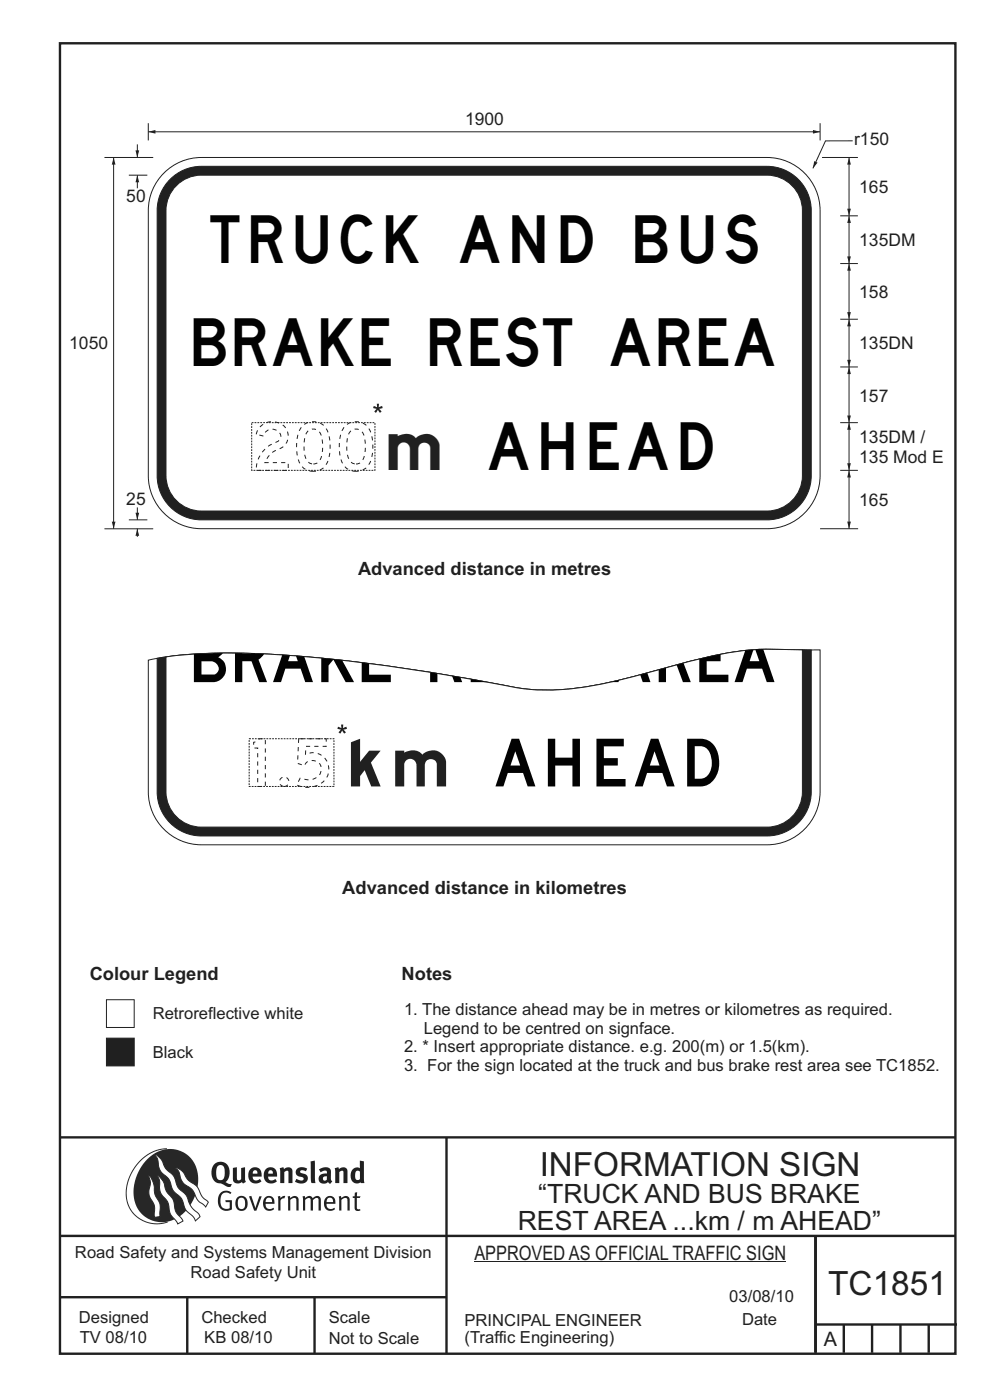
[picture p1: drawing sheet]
<svg xmlns="http://www.w3.org/2000/svg" width="210mm" height="297mm" viewBox="0 0 210 297" stroke-linecap="round" stroke-linejoin="round" font-family="sans-serif">
<g fill="none" stroke="#231f20" stroke-width=".51">
<path d="M12.7 9.2h190v278h-190zM12.7 241.3h190M94.7 241.4v45.8M12.7 275.2h82M12.7 262.2h190.1M39.7 275.2v12M66.7 275.2v12M173 262.1v24.9M173 281h30M179 281v6M185 281v6M191 281v6"/>
<path d="M197 281v6"/>
</g>
<path d="M100.6 267.7h66.2" fill="none" stroke="#231f20" stroke-width=".21"/>
<path d="M35.4 243.7a9.5 9.5 0 0 0-8.6 10.4 6.5 6.5 0 0 0 8.8 5.1" fill="none" stroke="#2a2723" stroke-width=".21"/>
<path d="M31.3 245.9a6.1 6.1 0 0 1 7.3-1.6 6.1 6.1 0 0 1 3.4 6.6 8.8 8.8 0 0 1-7.2 8.4 6.1 6.1 0 0 1-6.4-7.5 10.5 10.5 0 0 1 2.9-5.9z" fill-rule="evenodd" fill="#2a2723"/>
<g fill="#fff" stroke="#2a2723" stroke-width=".21">
<path d="M31.6 249.3l.3 .3 .6 1.2 .4 2.6 1 2 .1 2.7-1.2 .1-.1-2.4-.9-1.8-.2-.7 .3-2.4z" fill-rule="evenodd"/>
<path d="M37.2 247.7l.5 .1 .9 .6 1.3 1.9 1.9 1.5 1.1 2.1 1.3 1.2-.6 1-1.6-1.5-1.2-2.2-2-1.5-.5-.9-.4-1.5z" fill-rule="evenodd"/>
<path d="M32.8 244.9l.4 .1 .9 .8 1 2.1 1.7 1.5 1 2.5 1.6 1.6 1.2 2.5 1.6 1.6 .2 .5-.9 .9-.5-.9-1.6-1.5-1-2.4-1.7-1.7-.9-2.4-1.8-1.7-.3-.9-.3-1.6z" fill-rule="evenodd"/>
<path d="M33.4 249.4l.5 .3 .7 .9 .7 2.1 1.5 1.9 .5 2.5 1.5 1.8v.1l-1.1 .6-1.6-2.1-.6-2.5-1.4-1.9-.3-1v-1.6z" fill-rule="evenodd"/>
</g>
<g fill="#231f20">
<path d="M46.8 253.1l.5-.4 .7-.1 .6 .1 .5 .3-.2 .3-.9-.3-.8 .2-.3 .7-.1 1.1 .1 .6 .3 .5 .5 .3h.6l.4-.1v-1.3h-.8l-.1-.4h1.4v2l-.7 .2-.8 .1-.6-.3-.5-.4-.3-.8-.1-1 .2-.7z" fill-rule="evenodd"/>
<path d="M50.7 254.3l.7-.2 .5 .5 .1 1.2-.2 .4-.3 .2h-.5l-.4-.3-.2-1.1zM50.4 254l-.5 1.1 .3 1.2 .7 .5 1-.1 .4-.4 .2-.5v-.8l-.2-.7-.3-.4-.5-.2h-.6z" fill-rule="evenodd"/>
<path d="M52.8 253.8l.5-.1 .9 2.6 .8-2.5h.5l-1.1 3h-.5z" fill-rule="evenodd"/>
<path d="M56.6 254.2l.4-.1 .4 .1 .2 .3 .1 .5h-1.4zM56.2 254l-.4 1v.7l.3 .6 .4 .4 .5 .2 1.1-.3 .1-.1-.2-.3-.6 .3-.7-.2-.3-.2-.1-.6v-.1h1.9l-.2-1.2-.8-.5-.5 .1z" fill-rule="evenodd"/>
<path d="M58.9 253.8l.5-.1 .1 .5 .4-.4 .6-.1-.2 .5-.4 .1-.4 .3v2.2h-.5z" fill-rule="evenodd"/>
<path d="M61 253.8l.5-.1a.24 .24 0 0 0 .1 .4 .24 .24 0 0 0 .3-.2l.8-.2 .6 .5v2.6h-.4l-.1-2.3-.1-.3-.3-.1-.8 .5v2.2h-.5z" fill-rule="evenodd"/>
<path d="M64.2 253.8l.4-.1a.23 .23 0 0 0 .2 .4 .23 .23 0 0 0 .3-.2l.5-.2 .6 .2a.23 .23 0 0 0 .2 .2 .23 .23 0 0 0 .2-.1l.8-.3 .6 .4 .1 2.7h-.5v-2.3l-.1-.3-.3-.1-.8 .5v2.2h-.5v-2.3l-.1-.3-.3-.1-.8 .4v2.3h-.4z" fill-rule="evenodd"/>
<path d="M69.5 254.2l.5-.1 .4 .1 .3 .8h-1.4zM69.2 254l-.5 1 .1 .7 .2 .6 .4 .4 .4 .2 1.1-.3 .2-.1-.2-.3-.6 .3-.7-.2-.3-.4v-.5h1.9l-.2-1.2-.4-.3-.5-.2-.5 .1z" fill-rule="evenodd"/>
<path d="M71.8 253.8l.5-.1a.24 .24 0 0 0 .1 .4 .24 .24 0 0 0 .4-.2l.7-.2 .6 .5 .1 2.6h-.5v-2.3l-.1-.3-.3-.1-.9 .5v2.2h-.4z" fill-rule="evenodd"/>
<path d="M75.3 253l.5-.1-.1 .9h.8l-.2 .3h-.6v2.2l.2 .2h.5v.3l-.2 .1-.6-.1-.4-.3v-2.4h-.4v-.3h.4z" fill-rule="evenodd"/>
<path d="M46.2 247.4l.4-.2h.4l.6 .6v1.8l-.2 .5-.3 .2h-.8l-.3-.6-.1-1.5zM45.5 246.9l-.4 .7-.2 .8v1l.3 .9 .7 .6 1 .2 1.6 .7 .4-.1 .3-.5h-.6l-.8-.4 .7-1 .2-1.5a1.91 1.91 0 0 0-1.1-1.7 1.91 1.91 0 0 0-2.1 .3z" fill-rule="evenodd"/>
<path d="M49.4 247.8l.8-.2 .1 2.5 .1 .2 .3 .1 .5-.3v-2.3l.8-.2v2.6l.2 .5-.7 .3a.39 .39 0 0 0-.7 0h-.8l-.5-.4z" fill-rule="evenodd"/>
<path d="M53.8 248.4l.3-.1h.3l.2 .7h-1zM53.1 248l-.3 .5-.1 .8v.7l.4 .6 .5 .4 .6 .1 .7-.1 .6-.4-.4-.5-.4 .3h-.5l-.4-.2-.2-.3v-.3h1.9l-.1-1-.3-.6-1-.4-.5 .1z" fill-rule="evenodd"/>
<path d="M57.1 248.4l.2-.1h.4l.2 .7h-1zM56.4 248l-.3 .6-.2 .8 .2 .7 .3 .5 .5 .4 .6 .1 .6-.1 .6-.4-.3-.5-.6 .3h-.5l-.4-.6v-.2h1.9l-.1-1-.3-.6-.5-.3-.5-.1-.5 .1z" fill-rule="evenodd"/>
<path d="M59.3 247.8l.8-.2 .1 .4 1-.4 .7 .3 .1 .5v2.6h-.8v-2.3l-.3-.3-.6 .3v2.3h-.9z" fill-rule="evenodd"/>
<path d="M63 248l.9-.4 1.3 .3-.3 .6-.9-.2-.3 .2 .1 .3 1 .3 .4 .4v.8l-.4 .6-1.1 .2-1.1-.4 .3-.6 1 .3h.3l.2-.3-.1-.3-1-.3-.4-.3-.2-.6z" fill-rule="evenodd"/>
<path d="M68.6 249.7l.7-.2v.7l-.3 .3-.3-.1-.2-.3zM67.7 248.1l.3 .6 .8-.4 .5 .2a.35 .35 0 0 1 0 .5 .35 .35 0 0 1-.5 0l-1 .4-.2 .9 .2 .4 .3 .3h1.1a.49 .49 0 0 1 .8 .2l.5-.6-.3-.4v-1.7l-.2-.5-.4-.3-.6-.1z" fill-rule="evenodd"/>
<path d="M71 247.8l.8-.2 .1 .4 1-.4 .6 .3 .2 .5v2.6h-.8v-2.3l-.3-.3-.6 .3v2.3h-.9z" fill-rule="evenodd"/>
<path d="M75.6 248.5l.3-.1 .4 .2v1.5l-.3 .2-.4-.1-.2-.3v-.9zM76.3 246.2v1.3a.19 .19 0 0 1 0 .3 .19 .19 0 0 1-.3-.1l-.8 .1-.6 .5-.2 .9 .1 1 .3 .5 .6 .3h.6l.5-.2v.2h.8l-.1-4.6z" fill-rule="evenodd"/>
<path d="M65.9 246.4l.9-.2 .1 4.8h-.8l-.1-.3z" fill-rule="evenodd"/>
</g>
<path d="M22.6 212.1h5.9v5.9h-5.9z" fill-rule="evenodd" fill="#fff" stroke="#231f20" stroke-width=".21"/>
<path d="M22.6 220.2h5.9v5.9h-5.9z" fill-rule="evenodd" fill="#231f20" stroke="#231f20" stroke-width=".21"/>
<path d="M180.1 33.4v12.4" fill="none" stroke="#231f20" stroke-width=".21"/>
<g fill="#231f20">
<path d="M179.7 44.3h.8l-.4 1.5z"/>
<path d="M180.1 33.4l.4 1.5h-.8z"/>
</g>
<path d="M180.9 29.9h-5.8l-2.7 5.8" fill="none" stroke="#231f20" stroke-width=".21"/>
<path d="M172.7 34.2l.7 .3-1 1.2z" fill="#231f20"/>
<path d="M178.2 99.8h3.8M180.1 89.7v10.1" fill="none" stroke="#231f20" stroke-width=".21"/>
<g fill="#231f20">
<path d="M179.7 98.3h.8l-.4 1.5z"/>
<path d="M180.1 89.7l.4 1.5h-.8z"/>
</g>
<path d="M31.5 28h142.5M174.4 33.4h7.6M178.2 67.7h3.8" fill="none" stroke="#231f20" stroke-width=".21"/>
<g fill="#231f20">
<path d="M172.4 27.6l1.6 .4-1.6 .4z"/>
<path d="M31.5 28l1.5-.4v.8z"/>
</g>
<path d="M174 26.1v3.7M180.1 99.8v12.4" fill="none" stroke="#231f20" stroke-width=".21"/>
<g fill="#231f20">
<path d="M179.7 110.7h.8l-.4 1.5z"/>
<path d="M180.1 99.8l.4 1.5h-.8z"/>
</g>
<path d="M22.2 33.4h10.3M178.2 77.8h3.8M180.1 67.7v10.1M178.2 89.7h3.8" fill="none" stroke="#231f20" stroke-width=".21"/>
<g fill="#231f20">
<path d="M180.1 67.7l.4 1.5h-.8z"/>
<path d="M179.7 76.3h.8l-.4 1.5z"/>
</g>
<path d="M180.1 77.8v11.9" fill="none" stroke="#231f20" stroke-width=".21"/>
<g fill="#231f20">
<path d="M179.7 88.2h.8l-.4 1.5z"/>
<path d="M180.1 77.8l.4 1.6h-.8z"/>
</g>
<path d="M34.8 36.7a11.2 11.2 0 0 1 7.9-3.3h120a11.3 11.3 0 0 1 11.3 11.3v56.2a11.3 11.3 0 0 1-11.3 11.3h-120a11.3 11.3 0 0 1-11.2-11.3v-56.2a11.2 11.2 0 0 1 3.3-8z" fill-rule="evenodd" fill="#fff" stroke="#231f20" stroke-width=".21"/>
<path d="M35.7 38.4a9.4 9.4 0 0 1 7-3.1h120a9.4 9.4 0 0 1 9.4 9.4v56.2a9.4 9.4 0 0 1-9.4 9.4h-120a9.4 9.4 0 0 1-9.4-9.4v-56.2a9.3 9.3 0 0 1 2.4-6.3z" fill-rule="evenodd" fill="#231f20" stroke="#231f20" stroke-width=".21"/>
<path d="M37.1 39.7a7.5 7.5 0 0 1 5.6-2.5h120a7.5 7.5 0 0 1 7.5 7.5v56.2a7.5 7.5 0 0 1-7.5 7.5h-120a7.5 7.5 0 0 1-7.5-7.5v-56.2a7.5 7.5 0 0 1 1.9-5z" fill-rule="evenodd" fill="#fff" stroke="#231f20" stroke-width=".21"/>
<path d="M180.1 45.8v10.1" fill="none" stroke="#231f20" stroke-width=".21"/>
<g fill="#231f20">
<path d="M180.1 45.8l.4 1.5h-.8z"/>
<path d="M179.7 54.4h.8l-.4 1.5z"/>
</g>
<path d="M178.2 45.8h3.8M178.2 55.9h3.8M180.1 55.9v11.8" fill="none" stroke="#231f20" stroke-width=".21"/>
<g fill="#231f20">
<path d="M179.7 66.2h.8l-.4 1.5z"/>
<path d="M180.1 55.9l.4 1.5h-.8z"/>
</g>
<path d="M24.1 33.4v78.8M174 112.2h8" fill="none" stroke="#231f20" stroke-width=".21"/>
<g fill="#231f20">
<path d="M23.7 110.7h.8l-.4 1.5z"/>
<path d="M24.1 33.4l.4 1.5h-.8z"/>
</g>
<path d="M29.1 30.6v2.8" fill="none" stroke="#231f20" stroke-width=".21"/>
<path d="M28.7 31.9h.8l-.4 1.5z" fill="#231f20"/>
<path d="M27.3 37.2h4M29.1 37.2v2.7M31.5 26.1v3.7M22.2 112.2h10.3M27.3 110.3h4" fill="none" stroke="#231f20" stroke-width=".21"/>
<path d="M29.1 37.2l.4 1.5h-.8z" fill="#231f20"/>
<path d="M29.1 112.2v1.7" fill="none" stroke="#231f20" stroke-width=".21"/>
<path d="M29.1 112.2l.4 1.5h-.8z" fill="#231f20"/>
<path d="M29.1 107.6v2.7" fill="none" stroke="#231f20" stroke-width=".21"/>
<path d="M28.7 108.8h.8l-.4 1.5z" fill="#231f20"/>
<path d="M53.4 89.7h26.1v10.1h-26.1z" fill="none" stroke="#231f20" stroke-width=".21" stroke-dasharray=".4 .2" stroke-linecap="butt"/>
<path d="M79.3 86.1l.7 .3-.1-.7h.5l-.1 .7 .7-.3 .2 .5-.8 .1 .5 .6-.3 .3-.4-.7-.4 .7-.4-.3 .5-.6-.8-.1z" fill="#231f20"/>
<path d="M31.5 140a104.3 104.3 0 0 1 27.1-1.1 439.3 439.3 0 0 1 52.6 7.2 57.7 57.7 0 0 0 21.4-2.1l2.4-.6a222.1 222.1 0 0 1 20.9-5.1 89.3 89.3 0 0 1 14-.4h4.1v30.1a11.3 11.3 0 0 1-11.3 11.2h-120a11.3 11.3 0 0 1-11.2-11.2z" fill-rule="evenodd" fill="#fff" stroke="#231f20" stroke-width=".21"/>
<path d="M33.3 139.7a117.1 117.1 0 0 1 27.1-.7 449.6 449.6 0 0 1 50.8 7.1 57.7 57.7 0 0 0 21.4-2.1l2.4-.6a222.1 222.1 0 0 1 20.9-5.1 89.9 89.9 0 0 1 14.3-.4h1.9v30.1a9.4 9.4 0 0 1-9.4 9.3h-120a9.4 9.4 0 0 1-9.4-9.3z" fill-rule="evenodd" fill="#231f20" stroke="#231f20" stroke-width=".21"/>
<path d="M35.2 139.4a136.4 136.4 0 0 1 30.5 0 489.9 489.9 0 0 1 45.5 6.7 57.7 57.7 0 0 0 21.4-2.1l2.4-.6a222.1 222.1 0 0 1 20.9-5.1 82.4 82.4 0 0 1 13.5-.4h.8v30.1a7.5 7.5 0 0 1-7.5 7.5h-120a7.5 7.5 0 0 1-7.5-7.5z" fill-rule="evenodd" fill="#fff" stroke="#231f20" stroke-width=".21"/>
<path d="M41.1 138.8v5.9h4.1a2.76 2.76 0 0 0 2.7-2.2 2.76 2.76 0 0 0-1.6-3.1l1-.9zM42.7 140.3h2.1a1.45 1.45 0 0 1 1.6 1.1 1.45 1.45 0 0 1-1 1.7h-2.7zM49.8 138.5v6.2h1.6v-4.4h1.9l1.7 4.4h1.7l-1.9-4.8 1.2-1.2zM59.9 138.9l1.6 .2-.4 1.2h2.1l-.4-1.2 1.7 .2 1.9 5.4h-1.6l-1-2.9h-3.3l-.9 2.9h-1.7zM68.1 139.6v5.1h1.6v-3.5l1-1.3 2.6 4.8h1.8l-2.5-4.6zM76.7 140.6v4.1h6.2v-1.6h-4.6v-2.3zM91.2 142.6v2.1h1.6v-1.8zM95.9 143.4l.5 1.3h1.6l-.3-1zM99.8 144.1v.6h3.5zM135.8 143.2l1.5-.4 .7 1.9h-1.7zM129.6 144.7l1.7-.4-.1 .4zM139.7 142.1v2.6h1.6v-3zM143.5 141.1l1.4 3.6h1.6l-1.5-4zM148.3 139.8v4.9h6.2v-1.6h-4.6v-2.8h3v-1.5zM158.1 138l1.7-.2-.8 2.5h2.1l-.9-2.5 1.7-.1 2.4 7h-1.7l-.9-2.9h-3.3l-.9 2.9h-1.7z" fill-rule="evenodd" fill="#010202"/>
<path d="M53.8 157.5v1.2h.9v8.1h1.6v-10.1h-1.3l-.5 .5zM59.3 165.8a1 1 0 0 0 2 0 1 1 0 0 0-2 0zM63.4 156.7l-.3 5.2 1.5 .5a1.89 1.89 0 0 1 2.9-.6 1.89 1.89 0 0 1-.1 2.9 3.7 3.7 0 0 1-3.7 .4l-.8 1.4a4.9 4.9 0 0 0 6.7-2.1 3.5 3.5 0 0 0-.9-3.8 3.5 3.5 0 0 0-3.9-.6l.1-1.7h4.3v-1.6z" fill-rule="evenodd" fill="#fff" stroke="#231f20" stroke-width=".21" stroke-dasharray=".9 .9" stroke-linecap="butt"/>
<path d="M108.5 156.7h1.6l3.5 10.1h-1.7l-1-2.8h-3.2l-.9 2.8h-1.7zM109.3 159.4l-1 3h2.1zM116.2 156.7v10.1h1.6v-4.4h3.6v4.4h1.6v-10.1h-1.6v4h-3.6v-4zM126.5 156.7v10.1h6.2v-1.5h-4.6v-2.9h2.9v-1.6h-2.9v-2.5h4.2v-1.6zM138.1 156.7h1.6l3.4 10.1h-1.6l-1-2.8h-3.2l-1 2.8h-1.7zM138.8 159.4l-1 3h2.1zM145.8 156.7v10.1h2.8a4.3 4.3 0 0 0 3.9-4.2 5.2 5.2 0 0 0-2.8-5.7l-1.1-.2zM147.4 158.3a2.83 2.83 0 0 1 2.8 .8 4.6 4.6 0 0 1-.4 5.7 3.1 3.1 0 0 1-2.4 .4z" fill-rule="evenodd" fill="#010202"/>
<path d="M74.4 157.5v9.3h2v-2.2l1-1.2 1.3 3.4h2l-2-5 2-2.6h-2.4l-1.9 2.4v-4.9zM83.8 159.2v7.6h1.9v-4.6a1.3 1.3 0 0 1 1.4-1.2 1.3 1.3 0 0 1 1.2 1.4v4.4h1.8v-4.4a1.28 1.28 0 0 1 1.2-1.4 1.28 1.28 0 0 1 1.4 1.2v4.6h1.9v-5.1a2.9 2.9 0 0 0-2-2.4 2.9 2.9 0 0 0-3 .8 3 3 0 0 0-3.9-.4v-.5z" fill-rule="evenodd" fill="#231f20"/>
<path d="M52.9 156.7h17.9v10.1h-17.9z" fill="none" stroke="#231f20" stroke-width=".21" stroke-dasharray=".4 .2" stroke-linecap="butt"/>
<path d="M71.7 154.2l.7 .3v-.8h.4l-.1 .8 .8-.3 .1 .4-.8 .2 .6 .6-.4 .2-.4-.6-.4 .6-.4-.2 .5-.6-.7-.2z" fill="#231f20"/>
<g font-size="10.1" fill="#010202">
<text x="44.6" y="55.7">TRUCK AND BUS</text>
<text x="41.1" y="77.7">BRAKE REST AREA</text>
<text x="103.7" y="99.8">AHEAD</text>
</g>
<text font-size="10.1" fill="#fff" x="54.3" y="99.8">200m</text>
<g font-size="7.1" fill="#231f20">
<text x="114.5" y="249.6">INFORMATION SIGN</text>
<text x="175.7" y="274.8">TC1851</text>
</g>
<g font-size="5.6" fill="#231f20">
<text x="114.2" y="255.2">“TRUCK AND BUS BRAKE</text>
<text x="109.8" y="261">REST AREA ...km / m AHEAD”</text>
</g>
<g font-size="4.2" fill="#231f20">
<text x="100.6" y="267.2">APPROVED AS OFFICIAL TRAFFIC SIGN</text>
<text x="174.7" y="285.6">A</text>
</g>
<g font-size="3.9" fill="#231f20">
<text x="76" y="122.1">Advanced distance in metres</text>
<text x="72.6" y="189.6">Advanced distance in kilometres</text>
<text x="19" y="207.9">Colour Legend</text>
<text x="85.2" y="207.9">Notes</text>
</g>
<g font-size="3.7" fill="#231f20">
<text x="98.7" y="26.5">1900</text>
<text x="181.2" y="30.8">r150</text>
<text x="182.3" y="40.9">165</text>
<text x="26.8" y="43">50</text>
<text x="182.3" y="52.2">135DM</text>
<text x="182.3" y="63.1">158</text>
<text x="14.7" y="74.1">1050</text>
<text x="182.3" y="74.1">135DN</text>
<text x="182.3" y="85.3">157</text>
<text x="182.3" y="94">135DM /</text>
<text x="182.3" y="98.1">135 Mod E</text>
<text x="26.8" y="107.1">25</text>
<text x="182.3" y="107.3">165</text>
</g>
<g font-size="3.5" fill="#231f20">
<text x="85.7" y="215.4">1. The distance ahead may be in metres or kilometres as required.</text>
<text x="32.4" y="216.3">Retroreflective white</text>
<text x="89.9" y="219.3">Legend to be centred on signface.</text>
<text x="32.4" y="224.4">Black</text>
<text x="85.7" y="223.3">2. * Insert appropriate distance. e.g. 200(m) or 1.5(km).</text>
<text x="85.7" y="227.2">3. For the sign located at the truck and bus brake rest area see TC1852.</text>
<text x="15.9" y="266.8">Road Safety and Systems Management Division</text>
<text x="40.4" y="271.1">Road Safety Unit</text>
<text x="16.7" y="280.6">Designed</text>
<text x="42.7" y="280.6">Checked</text>
<text x="69.7" y="280.6">Scale</text>
<text x="98.5" y="281.3">PRINCIPAL ENGINEER</text>
<text x="154.7" y="276.2">03/08/10</text>
<text x="157.4" y="281.2">Date</text>
<text x="16.9" y="284.8">TV 08/10</text>
<text x="43.3" y="284.9">KB 08/10</text>
<text x="69.7" y="285.2">Not to Scale</text>
<text x="98.5" y="284.8">(Traffic Engineering)</text>
</g>
</svg>
